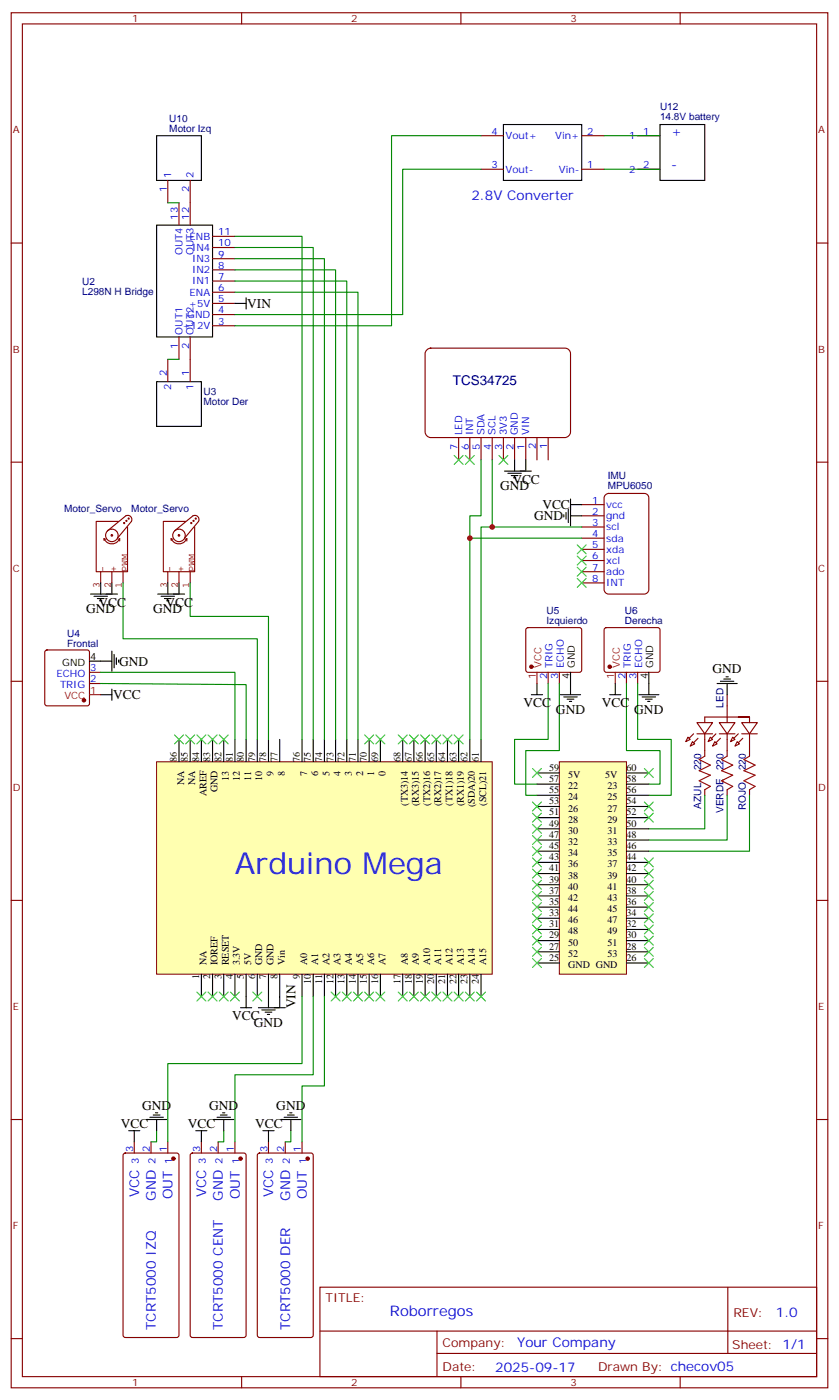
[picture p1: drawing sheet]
<svg xmlns="http://www.w3.org/2000/svg" width="265mm" height="442mm" viewBox="0 0 265 442" stroke-linecap="round" stroke-linejoin="round" font-family="sans-serif">
<g fill="none" stroke="#870000" stroke-width=".35">
<path d="M3.5 4h257.6v433.9h-257.6zM7.1 7.5h250.4v426.9h-250.4zM76.2 4v3.5M145.3 4v3.5M214.5 4v3.5M3.5 76.7h3.6M257.5 76.7h3.6M134.6 110.4l1.2-.5h42.4l.8 .2 .7 .6 .2 .9v24.7l-.3 .9-.6 .6-.8 .3h-42.4l-.9-.3-.6-.7-.2-.8v-24.7zM144.6 138.1v7M148.2 138.1v7M151.7 138.1v7M155.2 138.1v7"/>
<path d="M158.7 138.1v7M162.3 138.1v7M165.8 138.1v7M169.3 138.1v7M172.9 138.1v7M3.5 145.8h3.6M257.5 145.8h3.6M166 198.3l.5-.3h16.2l.5 .3 .2 .5v12.7l-.2 .5-.5 .2h-16.2l-.5-.3-.2-.4v-12.7zM190.7 198.3l.5-.3h16.2l.5 .3 .2 .5v12.7l-.2 .5-.5 .2h-16.2l-.5-.3-.2-.4v-12.7zM3.5 215h3.6M14.3 205.3l.5-.2h12.7l.5 .2 .2 .5v16.2l-.2 .5-.5 .2h-12.7l-.5-.2-.2-.5v-16.2zM28.2 215.7h3.5"/>
<path d="M28.2 212.2h3.5M172.9 212.2v3.5M176.4 212.2v3.5M197.6 212.2v3.5M201.1 212.2v3.5M257.5 215h3.6M3.5 284.1h3.6M257.5 284.1h3.6M3.5 353.3h3.6M257.5 353.3h3.6M39 364.1l.5-.2h16.2l.7 .4v57.1l-.4 .6-16.5 .1-.6-.5-.1-57zM42.3 360.3v3.6"/>
<path d="M47.6 360.3v3.6M52.9 360.3v3.6M60.2 364.1l.5-.2h16.2l.7 .4v57.1l-.5 .6-16.4 .1-.7-.5v-57zM63.5 360.3v3.6M68.8 360.3v3.6M74.1 360.3v3.6M81.4 364.1l.4-.2h16.3l.6 .4 .1 57.1-.5 .6-16.5 .1-.6-.5-.1-57zM84.7 360.3v3.6M90 360.3v3.6M95.2 360.3v3.6M100.9 406.2h156.6v28.2h-156.6zM229.5 406.2v20.9"/>
<path d="M3.5 422.4h3.6M76.2 434.4v3.5M100.9 420h156.5M137.8 427.1h119.6M137.8 420v14.1M145.3 434.4v3.5M214.5 434.4v3.5M257.5 422.4h3.6"/>
</g>
<g fill="#870000" stroke="#870000" stroke-width=".35">
<circle cx="26.5" cy="221" r=".53"/>
<circle cx="167.6" cy="210.4" r=".53"/>
<circle cx="192.3" cy="210.4" r=".53"/>
<circle cx="54.7" cy="365.6" r=".53"/>
<circle cx="75.8" cy="365.6" r=".53"/>
<circle cx="97" cy="365.6" r=".53"/>
</g>
<path d="M28.2 219.2h3.5M169.3 212.2v3.5M194 212.2v3.5" fill="none" stroke="#f00" stroke-width=".35"/>
<path d="M28.2 208.6h3.5M179.9 212.2v3.5M204.6 212.2v3.5" fill="none" stroke="#000" stroke-width=".35"/>
<g fill="none" stroke="#850000" stroke-width=".35">
<path d="M32.8 170v.5M32.8 170l.5 .2M32.8 170a2.68 2.68 0 0 0 2.5 1.6 2.68 2.68 0 0 0 2.4-1.6M33.9 167.5l5.8-4.7a1.31 1.31 0 0 1 1.5 .2 1.31 1.31 0 0 1 .2 1.5l-4.4 5.3M35.3 168.7l.2 .2-.2 .3-.2-.4M35.3 167a1.98 1.98 0 0 1 1.7 2.9 1.98 1.98 0 0 1-3.4 .1 1.98 1.98 0 0 1 1.5-3M37.4 164.5h-7.1v15.9h9.9v-14.1M37.7 170v.7M37.7 170l-.5 .2M39.2 164.9l.1 .2-.1 .1-.2-.3M39.9 164.2l.1 .2-.1 .1-.2-.3M40.6 163.5l.1 .2-.1 .1-.1-.3"/>
<path d="M54 170v.5M54 170l.5 .2M54 170a2.68 2.68 0 0 0 2.4 1.6 2.68 2.68 0 0 0 2.5-1.6M55 167.5l5.9-4.7a1.31 1.31 0 0 1 1.5 .2 1.31 1.31 0 0 1 .2 1.5l-4.4 5.3M56.4 168.7l.3 .2-.3 .3-.1-.4M56.4 167a1.98 1.98 0 0 1 1.8 2.9 1.98 1.98 0 0 1-3.4 .1 1.98 1.98 0 0 1 1.5-3M58.6 164.5h-7.1v15.9h9.9v-14.1M58.9 170v.7M58.9 170l-.5 .2M60.3 164.9l.2 .2-.2 .1-.1-.3M61 164.2l.2 .2-.2 .1-.1-.3M61.7 163.5l.2 .2-.2 .1-.1-.3"/>
<path d="M31.7 180.4v3.5M35.3 180.4v3.5M38.8 180.4v3.5M52.9 180.4v3.5M56.4 180.4v3.5M60 180.4v3.5"/>
</g>
<path d="M49.4 240.4h105.8v67h-105.8z" fill="#ffffb0" stroke="#800000" stroke-width=".32"/>
<g fill="none" stroke="#000" stroke-width=".35">
<path d="M56.4 233.3v7.1M60 233.3v7.1M63.5 233.3v7.1M67 233.3v7.1M70.6 233.3v7.1M74.1 233.3v7.1M77.6 233.3v7.1M81.1 233.3v7.1M84.7 233.3v7.1M88.2 233.3v7.1M95.2 233.3v7.1M98.8 233.3v7.1"/>
<path d="M102.3 233.3v7.1M105.8 233.3v7.1M109.4 233.3v7.1M112.9 233.3v7.1M116.4 233.3v7.1M119.9 233.3v7.1M127 233.3v7.1M130.5 233.3v7.1M134.1 233.3v7.1M137.6 233.3v7.1M141.1 233.3v7.1M144.6 233.3v7.1"/>
<path d="M148.2 233.3v7.1M151.7 233.3v7.1M63.5 307.4v7.1M67 307.4v7.1M70.6 307.4v7.1M74.1 307.4v7.1M77.6 307.4v7.1M81.1 307.4v7.1M84.7 307.4v7.1M88.2 307.4v7.1M95.2 307.4v7.1M98.8 307.4v7.1"/>
<path d="M102.3 307.4v7.1M105.8 307.4v7.1M109.4 307.4v7.1M112.9 307.4v7.1M116.4 307.4v7.1M119.9 307.4v7.1M127 307.4v7.1M130.5 307.4v7.1M134.1 307.4v7.1M137.6 307.4v7.1M141.1 307.4v7.1M144.6 307.4v7.1"/>
<path d="M148.2 307.4v7.1M151.7 307.4v7.1"/>
</g>
<path d="M176.4 240.4h21.2v67h-21.2z" fill="#ffffb0" stroke="#800000" stroke-width=".32"/>
<g fill="none" stroke="#000" stroke-width=".35">
<path d="M158.7 39.3h24.7v17.6h-24.7zM208.1 39.3h14.1v17.6h-14.1zM49.4 42.8h14.1v14.1h-14.1zM49.4 71h17.6v35.3h-17.6zM74.1 95.7h3.5M77.6 94v3.5M49.4 120.4h14.1v14.1h-14.1zM159.1 148.7h8.5M160.2 149.4h4.2M161.2 150.1h2.1M161.9 150.8h.7M162.3 145.1v3.6"/>
<path d="M165.8 145.1v3.6M179.9 159.2h3.5M179.9 157.5v8.4M177.8 162.4v.7M178.5 161.7v2.1M179.2 160.7v4.2M179.9 162.8h3.5M28.6 187.5h8.4M29.6 188.2h4.3M30.7 188.9h2.1M31.4 189.6h.7M31.7 183.9v3.6"/>
<path d="M35.3 183.9v3.6M49.7 187.5h8.5M50.8 188.2h4.2M51.9 188.9h2.1M52.6 189.6h.7M52.9 183.9v3.6M56.4 183.9v3.6M31.7 219.2h3.6M31.7 208.6h3.6M35.3 205.5v6.3M35.3 217.5v3.5M36 206.5v4.2"/>
<path d="M36.7 207.6v2.1M37.4 208.3v.7M167.6 219.2h3.5M169.3 215.7v3.5M176.7 219.2h6.4M177.8 219.9h4.2M179.9 215.7v3.5M192.3 219.2h3.5M194 215.7v3.5M201.4 219.2h6.4M202.5 219.9h4.2M204.6 215.7v3.5"/>
<path d="M226.1 215.7h6.4M227.2 215h4.2M228.2 214.3h2.2M229 213.6h.7M229.3 215.7v3.5M178.9 220.6h2.1M179.6 221.3h.7M203.6 220.6h2.1M204.3 221.3h.7M169.3 258h7.1M169.3 254.5h7.1M169.3 251h7.1"/>
<path d="M169.3 247.4h7.1M169.3 243.9h7.1M197.6 258h7M197.6 254.5h7M197.6 251h7M197.6 247.4h7M197.6 243.9h7M169.3 279.2h7.1M169.3 275.7h7.1M169.3 272.1h7.1M169.3 268.6h7.1M169.3 265.1h7.1"/>
<path d="M169.3 261.5h7.1M197.6 279.2h7M197.6 275.7h7M197.6 272.1h7M197.6 268.6h7M197.6 265.1h7M197.6 261.5h7M169.3 296.8h7.1M169.3 293.3h7.1M169.3 289.8h7.1M169.3 286.2h7.1M169.3 282.7h7.1"/>
<path d="M197.6 296.8h7M197.6 293.3h7M197.6 289.8h7M197.6 286.2h7M197.6 282.7h7M75.8 318h3.6M77.6 314.5v3.5M81.5 318h8.5M82.5 318.7h4.3M83.6 319.4h2.1M84.7 314.5v3.5M88.2 314.5v3.5"/>
<path d="M169.3 303.9h7.1M169.3 300.4h7.1M197.6 303.9h7M197.6 300.4h7M84.3 320.1h.7M40.6 356.8h3.5M42.3 356.8v3.5M46.2 353.3h6.4M47.3 352.6h4.2M48.3 351.9h2.1M49 351.2h.7M49.4 353.3v3.5"/>
<path d="M61.7 356.8h3.6M63.5 356.8v3.5M67.4 353.3h6.3M68.4 352.6h4.3M69.5 351.9h2.1M70.2 351.2h.7M70.6 353.3v3.5M82.9 356.8h3.5M84.7 356.8v3.5M88.5 353.3h6.4M89.6 352.6h4.2M90.7 351.9h2.1"/>
<path d="M91.4 351.2h.7M91.7 353.3v3.5"/>
</g>
<g fill="none" stroke="#008700" stroke-width=".35">
<path d="M151.7 53.4h-24.7v45.9h-52.9M151.7 42.8h-28.2v60h-49.4M190.5 42.8h17.6M190.5 53.4h17.6M52.9 64h3.5M74.1 78.1h24.7v155.2M74.1 74.6h21.1v158.7M74.1 92.2h38.8v141.1M74.1 88.7h35.3v144.6M74.1 85.2h31.7v148.1M74.1 81.6h28.2v151.7M52.9 113.4h3.5"/>
<path d="M151.7 145.1v17.7h-3.5v70.5M155.2 145.1v21.2h-3.5v67M148.2 169.8h35.2M155.2 166.3h28.2M38.8 183.9v17.7h42.3v31.7M60 183.9v10.6h24.7v38.8M31.7 215.7l45.9 .3v17.3M31.7 212.2h42.4v21.1M172.9 215.7v17.6h-10.6v14.1h7M176.4 215.7v21.2h-10.6v14.1h3.5M197.6 215.7v21.2h10.5v10.5h-3.5M201.1 215.7v17.6h10.6v17.7h-7.1"/>
<path d="M222.2 251v10.5h-17.6M229.3 251v14.1h-24.7M236.4 251v17.6h-31.8M95.2 314.5v21.1h-42.3v24.7M98.8 314.5v24.7h-24.7v21.1M102.3 314.5v28.2h-7.1v17.6M49.4 356.8v3.5h-1.8M70.6 356.8v3.5h-1.8M91.7 356.8v3.5h-1.7"/>
</g>
<g fill="none" stroke="#3c3" stroke-width=".35">
<path d="M143.2 143.7l2.8 2.8M146 143.7l-2.8 2.8M146.8 143.7l2.8 2.8M149.6 143.7l-2.8 2.8M157.3 143.7l2.9 2.8M160.2 143.7l-2.9 2.8M182 171.9l2.9 2.9M182 175.5l2.9 2.8M182 179l2.9 2.8M184.9 179l-2.9 2.8M184.9 175.5l-2.9 2.8M184.9 171.9l-2.9 2.9"/>
<path d="M182 182.5l2.9 2.8M184.9 182.5l-2.9 2.8M55 231.9l2.9 2.8M57.9 231.9l-2.9 2.8M58.6 231.9l2.8 2.8M61.4 231.9l-2.8 2.8M62.1 231.9l2.8 2.8M64.9 231.9l-2.8 2.8M65.6 231.9l2.8 2.8M68.4 231.9l-2.8 2.8M69.1 231.9l2.9 2.8M72 231.9l-2.9 2.8"/>
<path d="M115 231.9l2.8 2.8M117.8 231.9l-2.8 2.8M118.5 231.9l2.9 2.8M121.4 231.9l-2.9 2.8M125.6 231.9l2.8 2.8M128.4 231.9l-2.8 2.8M129.1 231.9l2.8 2.8M131.9 231.9l-2.8 2.8M132.6 231.9l2.9 2.8M135.5 231.9l-2.9 2.8M136.2 231.9l2.8 2.8M139 231.9l-2.8 2.8"/>
<path d="M139.7 231.9l2.8 2.8M142.5 231.9l-2.8 2.8M143.2 231.9l2.8 2.8M146 231.9l-2.8 2.8M167.9 253.1l2.8 2.8M167.9 256.6l2.8 2.8M167.9 242.5l2.8 2.8M170.7 253.1l-2.8 2.8M170.7 256.6l-2.8 2.8M170.7 242.5l-2.8 2.8M203.2 242.5l2.8 2.8M203.2 253.1l2.8 2.8"/>
<path d="M203.2 256.6l2.8 2.8M206 256.6l-2.8 2.8M206 242.5l-2.8 2.8M206 253.1l-2.8 2.8M167.9 260.1l2.8 2.9M167.9 263.7l2.8 2.8M167.9 267.2l2.8 2.8M167.9 270.7l2.8 2.8M167.9 274.2l2.8 2.9M167.9 277.8l2.8 2.8M170.7 260.1l-2.8 2.9M170.7 263.7l-2.8 2.8"/>
<path d="M170.7 270.7l-2.8 2.8M170.7 274.2l-2.8 2.9M170.7 267.2l-2.8 2.8M170.7 277.8l-2.8 2.8M203.2 277.8l2.8 2.8M203.2 274.2l2.8 2.9M203.2 270.7l2.8 2.8M206 277.8l-2.8 2.8M206 274.2l-2.8 2.9M206 270.7l-2.8 2.8M167.9 281.3l2.8 2.8M167.9 284.8l2.8 2.9"/>
<path d="M167.9 288.4l2.8 2.8M167.9 291.9l2.8 2.8M167.9 295.4l2.8 2.8M167.9 298.9l2.8 2.9M170.7 281.3l-2.8 2.8M170.7 284.8l-2.8 2.9M170.7 291.9l-2.8 2.8M170.7 295.4l-2.8 2.8M170.7 288.4l-2.8 2.8M170.7 298.9l-2.8 2.9M203.2 298.9l2.8 2.9M203.2 295.4l2.8 2.8"/>
<path d="M203.2 291.9l2.8 2.8M203.2 288.4l2.8 2.8M203.2 284.8l2.8 2.9M203.2 281.3l2.8 2.8M206 298.9l-2.8 2.9M206 295.4l-2.8 2.8M206 291.9l-2.8 2.8M206 288.4l-2.8 2.8M206 284.8l-2.8 2.9M206 281.3l-2.8 2.8M62.1 313.1l2.8 2.8M64.9 313.1l-2.8 2.8"/>
<path d="M65.6 313.1l2.8 2.8M68.4 313.1l-2.8 2.8M69.1 313.1l2.9 2.8M72 313.1l-2.9 2.8M72.7 313.1l2.8 2.8M75.5 313.1l-2.8 2.8M79.7 313.1l2.8 2.8M82.5 313.1l-2.8 2.8M104.4 313.1l2.8 2.8M107.2 313.1l-2.8 2.8M107.9 313.1l2.9 2.8M110.8 313.1l-2.9 2.8"/>
<path d="M111.5 313.1l2.8 2.8M114.3 313.1l-2.8 2.8M115 313.1l2.8 2.8M117.8 313.1l-2.8 2.8M118.5 313.1l2.9 2.8M121.4 313.1l-2.9 2.8M125.6 313.1l2.8 2.8M128.4 313.1l-2.8 2.8M129.1 313.1l2.8 2.8M131.9 313.1l-2.8 2.8M132.6 313.1l2.9 2.8M135.5 313.1l-2.9 2.8"/>
<path d="M136.2 313.1l2.8 2.8M139 313.1l-2.8 2.8M139.7 313.1l2.8 2.8M142.5 313.1l-2.8 2.8M143.2 313.1l2.8 2.8M146 313.1l-2.8 2.8M146.8 313.1l2.8 2.8M149.6 313.1l-2.8 2.8M150.3 313.1l2.8 2.8M153.1 313.1l-2.8 2.8M167.9 302.5l2.8 2.8M170.7 302.5l-2.8 2.8"/>
<path d="M203.2 302.5l2.8 2.8M206 302.5l-2.8 2.8"/>
</g>
<g fill="none" stroke="#870000" stroke-width=".35">
<path d="M52.9 56.9v7.1M60 56.9v14.1M151.7 53.4h7M151.7 42.8h7M183.4 53.4h7.1M183.4 42.8h7.1M201.1 53.4h7M201.1 42.8h7M56.4 64v7M67 78.1h7.1M67 74.6h7.1M67 99.3h7.1"/>
<path d="M67 95.7h7.1M67 92.2h7.1M67 88.7h7.1M67 85.2h7.1M67 81.6h7.1M52.9 113.4v7M56.4 106.3v7.1M60 106.3v14.1M67 102.8h7.1M183.4 159.2h7.1M183.4 162.8h7.1M183.4 166.3h7.1"/>
<path d="M183.4 169.8h7.1M183.4 173.4h7.1M183.4 176.9h7.1M183.4 180.4h7.1M183.4 183.9h7.1M229.3 219.2v8.8M217 232.6l.7 .7-1.4 .7zM218.4 234l.7 .7-1.4 .7zM219.8 228h4.9l-2.5 3.6zM219.8 231.6h4.9M222.2 231.6v7M224 232.6l.7 .7-1.4 .7z"/>
<path d="M225.4 234l.7 .7-1.4 .7zM226.8 228h5l-2.5 3.6zM226.8 231.6h5M229.3 231.6v7M231.1 232.6l.7 .7-1.4 .7zM232.5 234l.7 .7-1.4 .7zM232.8 226.3h3.6h-14.2v1.7M233.9 228h4.9l-2.4 3.6zM233.9 231.6h4.9M236.4 226.3v1.7M236.4 231.6v7M222.2 249.2v1.8"/>
<path d="M229.3 249.2v1.8M236.4 249.2v1.8"/>
</g>
<path d="M190.8 156.3l1.1-.6h11.3a1.41 1.41 0 0 1 1.4 1.4v29a1.51 1.51 0 0 1-1.4 1.4h-11.3a1.51 1.51 0 0 1-1.4-1.4v-29z" fill="none" stroke="#800000" stroke-width=".35"/>
<g fill="#870000" stroke="#870000" stroke-width=".35">
<path d="M234.2 233l-1.4 1.4z"/>
<path d="M231.4 233l1.4-1.4z"/>
<path d="M224.4 233l1.4-1.4z"/>
<path d="M227.2 233l-1.4 1.4z"/>
<path d="M218.7 231.6l-1.4 1.4z"/>
<path d="M220.1 233l-1.4 1.4z"/>
</g>
<path d="M222.2 238.6l-1.7 1.1 3.5 1.7-3.5 1.8 3.5 1.4-3.5 1.8 3.5 1.7-1.8 1.1M229.3 238.6l-1.8 1.1 3.6 1.7-3.6 1.8 3.6 1.4-3.6 1.8 3.6 1.7-1.8 1.1M236.4 238.6l-1.8 1.1 3.5 1.7-3.5 1.8 3.5 1.4-3.5 1.8 3.5 1.7-1.7 1.1" fill="none" stroke="#a10000" stroke-width=".35"/>
<g fill="#c00">
<circle cx="155.2" cy="166.3" r=".88"/>
<circle cx="148.2" cy="169.8" r=".88"/>
</g>
<text font-size="9.5" fill="#00f" x="74.1" y="275.7">Arduino Mega</text>
<text font-size="4.6" fill="#00f" x="123" y="415.2">Roborregos</text>
<g font-size="4.2" fill="#00f">
<text x="211.7" y="42.8">+</text>
<text x="211.7" y="53.4">-</text>
<text x="148.7" y="63.2">2.8V Converter</text>
<text x="43.9" y="377.8" transform="rotate(-90 43.9 377.8)">VCC</text>
<text x="65" y="377.8" transform="rotate(-90 65 377.8)">VCC</text>
<text x="86.2" y="377.8" transform="rotate(-90 86.2 377.8)">VCC</text>
<text x="49.2" y="378.9" transform="rotate(-90 49.2 378.9)">GND</text>
<text x="54.4" y="378.4" transform="rotate(-90 54.4 378.4)">OUT</text>
<text x="70.3" y="378.9" transform="rotate(-90 70.3 378.9)">GND</text>
<text x="75.6" y="378.4" transform="rotate(-90 75.6 378.4)">OUT</text>
<text x="91.5" y="378.9" transform="rotate(-90 91.5 378.9)">GND</text>
<text x="96.8" y="378.4" transform="rotate(-90 96.8 378.4)">OUT</text>
<text x="49.2" y="419.6" transform="rotate(-90 49.2 419.6)">TCRT5000 IZQ</text>
<text x="70.3" y="419.6" transform="rotate(-90 70.3 419.6)">TCRT5000 CENT</text>
<text x="91.5" y="419.6" transform="rotate(-90 91.5 419.6)">TCRT5000 DER</text>
<text x="244.7" y="415.4">1.0</text>
<text x="163.1" y="425">Your Company</text>
<text x="156.1" y="432.8">2025-09-17</text>
</g>
<g font-size="4.2">
<text x="78" y="97.2">VIN</text>
<text x="157.7" y="154.7">GND</text>
<text x="161.6" y="152.6">VCC</text>
<text x="171" y="160.7">VCC</text>
<text x="168.5" y="164.2">GND</text>
<text x="31" y="191.4">VCC</text>
<text x="52.2" y="191.4">VCC</text>
<text x="27.2" y="193.5">GND</text>
<text x="48.3" y="193.5">GND</text>
<text x="37.6" y="210">GND</text>
<text x="224.7" y="212.4">GND</text>
<text x="35.7" y="220.6">VCC</text>
<text x="165.1" y="223.2">VCC</text>
<text x="175.3" y="225.3">GND</text>
<text x="189.8" y="223.2">VCC</text>
<text x="200" y="225.3">GND</text>
<text x="73.3" y="321.9">VCC</text>
<text x="93.2" y="318.2" transform="rotate(-90 93.2 318.2)">VIN</text>
<text x="80.1" y="324.1">GND</text>
<text x="44.8" y="350.1">GND</text>
<text x="66" y="350.1">GND</text>
<text x="87.1" y="350.1">GND</text>
<text x="38.1" y="356.1">VCC</text>
<text x="59.3" y="356.1">VCC</text>
<text x="80.4" y="356.1">VCC</text>
</g>
<text font-size="4.2" fill="#000080" x="142.8" y="121.6">TCS34725</text>
<g font-size="3.9" fill="#800">
<text x="102.7" y="410.8">TITLE:</text>
<text x="231.3" y="415.4">REV:</text>
<text x="139.6" y="425">Company:</text>
<text x="230.9" y="425.6">Sheet: 1/1</text>
<text x="139.6" y="432.6">Date:</text>
<text x="188.6" y="432.7">Drawn By: checov05</text>
</g>
<g font-size="3.2" fill="#800">
<text x="41.6" y="7">1</text>
<text x="110.8" y="7">2</text>
<text x="179.9" y="7">3</text>
<text x="4.1" y="42.1">A</text>
<text x="258.1" y="42.1">A</text>
<text x="4.1" y="111.3">B</text>
<text x="258.1" y="111.3">B</text>
<text x="4.1" y="180.4">C</text>
<text x="258.1" y="180.4">C</text>
<text x="4.1" y="249.6">D</text>
<text x="258.1" y="249.6">D</text>
<text x="4.1" y="318.7">E</text>
<text x="258.1" y="318.7">E</text>
<text x="4.1" y="387.8">F</text>
<text x="258.1" y="387.8">F</text>
<text x="41.6" y="437.4">1</text>
<text x="110.8" y="437.4">2</text>
<text x="179.9" y="437.4">3</text>
</g>
<g font-size="3.2" fill="#000080">
<text x="208.1" y="34.9">U12</text>
<text x="53.4" y="41.8">Motor Izq</text>
<text x="53.4" y="38.6">U10</text>
<text x="208.1" y="38">14.8V battery</text>
<text x="25.9" y="89.9">U2</text>
<text x="25.9" y="93">L298N H Bridge</text>
<text x="64.2" y="124.8">U3</text>
<text x="64.2" y="127.9">Motor Der</text>
<text x="191.6" y="154.4">MPU6050</text>
<text x="191.6" y="151.3">IMU</text>
<text x="20.2" y="161.6">Motor_Servo</text>
<text x="41.4" y="161.6">Motor_Servo</text>
<text x="172.3" y="197">Izquierdo</text>
<text x="172.3" y="193.7">U5</text>
<text x="197" y="197">Derecha</text>
<text x="197" y="193.7">U6</text>
<text x="21.2" y="200.9">U4</text>
<text x="21.2" y="204">Frontal</text>
<text x="228.2" y="223.3" transform="rotate(-90 228.2 223.3)">LED</text>
<text x="221.1" y="243.1" transform="rotate(-90 221.1 243.1)">220</text>
<text x="228.2" y="243.1" transform="rotate(-90 228.2 243.1)">220</text>
<text x="235.2" y="243.1" transform="rotate(-90 235.2 243.1)">220</text>
<text x="221.1" y="255.1" transform="rotate(-90 221.1 255.1)">AZUL</text>
<text x="228.2" y="256.6" transform="rotate(-90 228.2 256.6)">VERDE</text>
<text x="235.2" y="255.5" transform="rotate(-90 235.2 255.5)">ROJO</text>
</g>
<g font-size="3.2" fill="#00f">
<text x="155" y="42.5">4</text>
<text x="159.5" y="43.9">Vout+</text>
<text x="175.1" y="43.9">Vin+</text>
<text x="185.2" y="42.5">2</text>
<text x="198.4" y="43.9">1</text>
<text x="202.8" y="42.5">1</text>
<text x="155" y="53.1">3</text>
<text x="185.2" y="53.1">1</text>
<text x="202.8" y="53.1">2</text>
<text x="54" y="56.2" transform="rotate(-90 54 56.2)">1</text>
<text x="61" y="56.2" transform="rotate(-90 61 56.2)">2</text>
<text x="159.5" y="54.5">Vout-</text>
<text x="176.3" y="54.5">Vin-</text>
<text x="198.4" y="54.5">2</text>
<text x="52.6" y="60.7" transform="rotate(-90 52.6 60.7)">1</text>
<text x="59.6" y="60.7" transform="rotate(-90 59.6 60.7)">2</text>
<text x="56.1" y="69.3" transform="rotate(-90 56.1 69.3)">13</text>
<text x="59.6" y="69.3" transform="rotate(-90 59.6 69.3)">12</text>
<text x="59.8" y="75.6">ENB</text>
<text x="68.8" y="77.8">10</text>
<text x="68.8" y="74.2">11</text>
<text x="57.5" y="80.5" transform="rotate(-90 57.5 80.5)">OUT4</text>
<text x="60.6" y="82.7">IN3</text>
<text x="60.6" y="79.2">IN4</text>
<text x="61" y="80.5" transform="rotate(-90 61 80.5)">OUT3</text>
<text x="68.8" y="81.3">9</text>
<text x="60.6" y="89.7">IN1</text>
<text x="60.6" y="86.2">IN2</text>
<text x="68.8" y="88.3">7</text>
<text x="68.8" y="84.8">8</text>
<text x="59.8" y="93.3">ENA</text>
<text x="68.8" y="95.4">5</text>
<text x="68.8" y="91.9">6</text>
<text x="59" y="100.3">GND</text>
<text x="59.5" y="96.8">+5V</text>
<text x="68.8" y="98.9">4</text>
<text x="57.5" y="105.6" transform="rotate(-90 57.5 105.6)">OUT1</text>
<text x="57.5" y="103.9">+12V</text>
<text x="61" y="105.6" transform="rotate(-90 61 105.6)">OUT2</text>
<text x="68.8" y="102.4">3</text>
<text x="56.1" y="110.1" transform="rotate(-90 56.1 110.1)">1</text>
<text x="59.6" y="110.1" transform="rotate(-90 59.6 110.1)">2</text>
<text x="52.6" y="118.7" transform="rotate(-90 52.6 118.7)">2</text>
<text x="59.6" y="118.7" transform="rotate(-90 59.6 118.7)">1</text>
<text x="54" y="123.2" transform="rotate(-90 54 123.2)">2</text>
<text x="61" y="123.2" transform="rotate(-90 61 123.2)">1</text>
<text x="145.7" y="137.4" transform="rotate(-90 145.7 137.4)">LED</text>
<text x="149.2" y="137.4" transform="rotate(-90 149.2 137.4)">INT</text>
<text x="152.8" y="137.4" transform="rotate(-90 152.8 137.4)">SDA</text>
<text x="156.3" y="137.4" transform="rotate(-90 156.3 137.4)">SCL</text>
<text x="159.8" y="137.4" transform="rotate(-90 159.8 137.4)">3V3</text>
<text x="163.3" y="137.4" transform="rotate(-90 163.3 137.4)">GND</text>
<text x="166.9" y="137.4" transform="rotate(-90 166.9 137.4)">VIN</text>
<text x="144.3" y="141.9" transform="rotate(-90 144.3 141.9)">7</text>
<text x="147.8" y="141.9" transform="rotate(-90 147.8 141.9)">6</text>
<text x="151.3" y="141.9" transform="rotate(-90 151.3 141.9)">5</text>
<text x="154.9" y="141.9" transform="rotate(-90 154.9 141.9)">4</text>
<text x="158.4" y="141.9" transform="rotate(-90 158.4 141.9)">3</text>
<text x="161.9" y="141.9" transform="rotate(-90 161.9 141.9)">2</text>
<text x="165.4" y="141.9" transform="rotate(-90 165.4 141.9)">1</text>
<text x="169" y="141.7" transform="rotate(-90 169 141.7)">2</text>
<text x="172.5" y="141.7" transform="rotate(-90 172.5 141.7)">1</text>
<text x="186.7" y="158.9">1</text>
<text x="191.2" y="160.3">vcc</text>
<text x="186.7" y="162.4">2</text>
<text x="186.7" y="165.9">3</text>
<text x="191.2" y="163.8">gnd</text>
<text x="191.2" y="167.4">scl</text>
<text x="186.7" y="169.5">4</text>
<text x="186.7" y="173">5</text>
<text x="191.2" y="170.9">sda</text>
<text x="186.7" y="176.5">6</text>
<text x="191.2" y="174.4">xda</text>
<text x="191.2" y="177.9">xcl</text>
<text x="186.7" y="180.1">7</text>
<text x="186.7" y="183.6">8</text>
<text x="191.2" y="181.5">ado</text>
<text x="191.2" y="185">INT</text>
<text x="17.8" y="213.6">ECHO</text>
<text x="28.4" y="215.3">2</text>
<text x="28.4" y="211.8">3</text>
<text x="172.5" y="214.4" transform="rotate(-90 172.5 214.4)">2</text>
<text x="174.3" y="210.9" transform="rotate(-90 174.3 210.9)">TRIG</text>
<text x="176" y="214.4" transform="rotate(-90 176 214.4)">3</text>
<text x="177.8" y="210.9" transform="rotate(-90 177.8 210.9)">ECHO</text>
<text x="197.2" y="214.4" transform="rotate(-90 197.2 214.4)">2</text>
<text x="199" y="210.9" transform="rotate(-90 199 210.9)">TRIG</text>
<text x="200.7" y="214.4" transform="rotate(-90 200.7 214.4)">3</text>
<text x="202.5" y="210.9" transform="rotate(-90 202.5 210.9)">ECHO</text>
<text x="19" y="217.1">TRIG</text>
<text x="42" y="363.7" transform="rotate(-90 42 363.7)">3</text>
<text x="47.3" y="363.7" transform="rotate(-90 47.3 363.7)">2</text>
<text x="52.6" y="363.7" transform="rotate(-90 52.6 363.7)">1</text>
<text x="63.1" y="363.7" transform="rotate(-90 63.1 363.7)">3</text>
<text x="68.4" y="363.7" transform="rotate(-90 68.4 363.7)">2</text>
<text x="73.7" y="363.7" transform="rotate(-90 73.7 363.7)">1</text>
<text x="84.3" y="363.7" transform="rotate(-90 84.3 363.7)">3</text>
<text x="89.6" y="363.7" transform="rotate(-90 89.6 363.7)">2</text>
<text x="94.9" y="363.7" transform="rotate(-90 94.9 363.7)">1</text>
<text x="43.7" y="367.2" transform="rotate(-90 43.7 367.2)">3</text>
<text x="49" y="367.2" transform="rotate(-90 49 367.2)">2</text>
<text x="54.3" y="367.2" transform="rotate(-90 54.3 367.2)">1</text>
<text x="64.9" y="367.2" transform="rotate(-90 64.9 367.2)">3</text>
<text x="70.2" y="367.2" transform="rotate(-90 70.2 367.2)">2</text>
<text x="75.5" y="367.2" transform="rotate(-90 75.5 367.2)">1</text>
<text x="86.1" y="367.2" transform="rotate(-90 86.1 367.2)">3</text>
<text x="91.4" y="367.2" transform="rotate(-90 91.4 367.2)">2</text>
<text x="96.7" y="367.2" transform="rotate(-90 96.7 367.2)">1</text>
</g>
<g font-size="3.2" fill="#840000">
<text x="31.4" y="185.5" transform="rotate(-90 31.4 185.5)">3</text>
<text x="33.2" y="180.4" transform="rotate(-90 33.2 180.4)">-</text>
<text x="34.9" y="185.5" transform="rotate(-90 34.9 185.5)">2</text>
<text x="36.8" y="180.4" transform="rotate(-90 36.8 180.4)">+</text>
<text x="38.5" y="185.5" transform="rotate(-90 38.5 185.5)">1</text>
<text x="40.3" y="180.4" transform="rotate(-90 40.3 180.4)">PWM</text>
<text x="52.6" y="185.5" transform="rotate(-90 52.6 185.5)">3</text>
<text x="54.4" y="180.4" transform="rotate(-90 54.4 180.4)">-</text>
<text x="56.1" y="185.5" transform="rotate(-90 56.1 185.5)">2</text>
<text x="57.9" y="180.4" transform="rotate(-90 57.9 180.4)">+</text>
<text x="59.6" y="185.5" transform="rotate(-90 59.6 185.5)">1</text>
<text x="61.5" y="180.4" transform="rotate(-90 61.5 180.4)">PWM</text>
</g>
<g font-size="3.2">
<text x="28.4" y="208.3">4</text>
<text x="19.6" y="210">GND</text>
<text x="179.6" y="214.4" transform="rotate(-90 179.6 214.4)">4</text>
<text x="181.3" y="210.9" transform="rotate(-90 181.3 210.9)">GND</text>
<text x="204.3" y="214.4" transform="rotate(-90 204.3 214.4)">4</text>
<text x="206" y="210.9" transform="rotate(-90 206 210.9)">GND</text>
<text x="55.7" y="240.4" transform="rotate(-90 55.7 240.4)">86</text>
<text x="59.3" y="240.4" transform="rotate(-90 59.3 240.4)">85</text>
<text x="62.8" y="240.4" transform="rotate(-90 62.8 240.4)">84</text>
<text x="66.3" y="240.4" transform="rotate(-90 66.3 240.4)">83</text>
<text x="69.8" y="240.4" transform="rotate(-90 69.8 240.4)">82</text>
<text x="73.4" y="240.4" transform="rotate(-90 73.4 240.4)">81</text>
<text x="76.9" y="240.4" transform="rotate(-90 76.9 240.4)">80</text>
<text x="80.4" y="240.4" transform="rotate(-90 80.4 240.4)">79</text>
<text x="84" y="240.4" transform="rotate(-90 84 240.4)">78</text>
<text x="86.3" y="244.8" transform="rotate(-90 86.3 244.8)">9</text>
<text x="87.5" y="240.4" transform="rotate(-90 87.5 240.4)">77</text>
<text x="89.8" y="244.8" transform="rotate(-90 89.8 244.8)">8</text>
<text x="94.5" y="240.4" transform="rotate(-90 94.5 240.4)">76</text>
<text x="96.8" y="244.8" transform="rotate(-90 96.8 244.8)">7</text>
<text x="98.1" y="240.4" transform="rotate(-90 98.1 240.4)">75</text>
<text x="100.4" y="244.8" transform="rotate(-90 100.4 244.8)">6</text>
<text x="101.6" y="240.4" transform="rotate(-90 101.6 240.4)">74</text>
<text x="103.9" y="244.8" transform="rotate(-90 103.9 244.8)">5</text>
<text x="105.1" y="240.4" transform="rotate(-90 105.1 240.4)">73</text>
<text x="107.4" y="244.8" transform="rotate(-90 107.4 244.8)">4</text>
<text x="108.7" y="240.4" transform="rotate(-90 108.7 240.4)">72</text>
<text x="110.9" y="244.8" transform="rotate(-90 110.9 244.8)">3</text>
<text x="112.2" y="240.4" transform="rotate(-90 112.2 240.4)">71</text>
<text x="114.5" y="244.8" transform="rotate(-90 114.5 244.8)">2</text>
<text x="115.7" y="240.4" transform="rotate(-90 115.7 240.4)">70</text>
<text x="118" y="244.8" transform="rotate(-90 118 244.8)">1</text>
<text x="119.2" y="240.4" transform="rotate(-90 119.2 240.4)">69</text>
<text x="121.5" y="244.8" transform="rotate(-90 121.5 244.8)">0</text>
<text x="126.3" y="240.4" transform="rotate(-90 126.3 240.4)">68</text>
<text x="129.8" y="240.4" transform="rotate(-90 129.8 240.4)">67</text>
<text x="133.3" y="240.4" transform="rotate(-90 133.3 240.4)">66</text>
<text x="136.9" y="240.4" transform="rotate(-90 136.9 240.4)">65</text>
<text x="140.4" y="240.4" transform="rotate(-90 140.4 240.4)">64</text>
<text x="143.9" y="240.4" transform="rotate(-90 143.9 240.4)">63</text>
<text x="147.5" y="240.4" transform="rotate(-90 147.5 240.4)">62</text>
<text x="151" y="240.4" transform="rotate(-90 151 240.4)">61</text>
<text x="173.2" y="243.2">59</text>
<text x="179.2" y="245.5">5V</text>
<text x="190.9" y="245.5">5V</text>
<text x="197.6" y="243.2">60</text>
<text x="58" y="247.8" transform="rotate(-90 58 247.8)">NA</text>
<text x="61.6" y="247.8" transform="rotate(-90 61.6 247.8)">NA</text>
<text x="65.1" y="251.3" transform="rotate(-90 65.1 251.3)">AREF</text>
<text x="68.6" y="250.1" transform="rotate(-90 68.6 250.1)">GND</text>
<text x="72.1" y="246.4" transform="rotate(-90 72.1 246.4)">13</text>
<text x="75.7" y="246.4" transform="rotate(-90 75.7 246.4)">12</text>
<text x="79.2" y="246.4" transform="rotate(-90 79.2 246.4)">11</text>
<text x="82.7" y="246.4" transform="rotate(-90 82.7 246.4)">10</text>
<text x="173.2" y="250.3">55</text>
<text x="173.2" y="246.7">57</text>
<text x="179.2" y="249">22</text>
<text x="191.6" y="249">23</text>
<text x="197.6" y="250.3">56</text>
<text x="197.6" y="246.7">58</text>
<text x="128.6" y="254.3" transform="rotate(-90 128.6 254.3)">(TX3)14</text>
<text x="132.1" y="254.4" transform="rotate(-90 132.1 254.4)">(RX3)15</text>
<text x="135.6" y="254.3" transform="rotate(-90 135.6 254.3)">(TX2)16</text>
<text x="139.2" y="254.4" transform="rotate(-90 139.2 254.4)">(RX2)17</text>
<text x="142.7" y="254.3" transform="rotate(-90 142.7 254.3)">(TX1)18</text>
<text x="146.2" y="254.4" transform="rotate(-90 146.2 254.4)">(RX1)19</text>
<text x="149.8" y="254.8" transform="rotate(-90 149.8 254.8)">(SDA)20</text>
<text x="153.3" y="254.3" transform="rotate(-90 153.3 254.3)">(SCL)21</text>
<text x="173.2" y="257.3">51</text>
<text x="173.2" y="253.8">53</text>
<text x="179.2" y="256.1">26</text>
<text x="179.2" y="252.6">24</text>
<text x="191.6" y="256.1">27</text>
<text x="191.6" y="252.6">25</text>
<text x="197.6" y="257.3">52</text>
<text x="197.6" y="253.8">54</text>
<text x="173.2" y="260.8">49</text>
<text x="179.2" y="263.1">30</text>
<text x="179.2" y="259.6">28</text>
<text x="191.6" y="263.1">31</text>
<text x="191.6" y="259.6">29</text>
<text x="197.6" y="260.8">50</text>
<text x="173.2" y="267.9">45</text>
<text x="173.2" y="264.4">47</text>
<text x="179.2" y="266.7">32</text>
<text x="191.6" y="266.7">33</text>
<text x="197.6" y="267.9">46</text>
<text x="197.6" y="264.4">48</text>
<text x="173.2" y="275">41</text>
<text x="173.2" y="271.4">43</text>
<text x="179.2" y="273.7">36</text>
<text x="179.2" y="270.2">34</text>
<text x="191.6" y="273.7">37</text>
<text x="191.6" y="270.2">35</text>
<text x="197.6" y="275">42</text>
<text x="197.6" y="271.4">44</text>
<text x="173.2" y="278.5">39</text>
<text x="179.2" y="280.8">40</text>
<text x="179.2" y="277.2">38</text>
<text x="191.6" y="280.8">41</text>
<text x="191.6" y="277.2">39</text>
<text x="197.6" y="278.5">40</text>
<text x="173.2" y="285.5">35</text>
<text x="173.2" y="282">37</text>
<text x="179.2" y="287.8">44</text>
<text x="179.2" y="284.3">42</text>
<text x="191.6" y="287.8">45</text>
<text x="191.6" y="284.3">43</text>
<text x="197.6" y="285.5">36</text>
<text x="197.6" y="282">38</text>
<text x="173.2" y="292.6">31</text>
<text x="173.2" y="289.1">33</text>
<text x="179.2" y="291.4">46</text>
<text x="191.6" y="291.4">47</text>
<text x="197.6" y="292.6">32</text>
<text x="197.6" y="289.1">34</text>
<text x="173.2" y="299.6">27</text>
<text x="173.2" y="296.1">29</text>
<text x="179.2" y="298.4">50</text>
<text x="179.2" y="294.9">48</text>
<text x="191.6" y="298.4">51</text>
<text x="191.6" y="294.9">49</text>
<text x="197.6" y="299.6">28</text>
<text x="197.6" y="296.1">30</text>
<text x="65.1" y="304.6" transform="rotate(-90 65.1 304.6)">NA</text>
<text x="68.6" y="304.6" transform="rotate(-90 68.6 304.6)">IOREF</text>
<text x="72.1" y="304.6" transform="rotate(-90 72.1 304.6)">RESET</text>
<text x="75.7" y="304.6" transform="rotate(-90 75.7 304.6)">3.3V</text>
<text x="79.2" y="304.6" transform="rotate(-90 79.2 304.6)">5V</text>
<text x="82.7" y="304.6" transform="rotate(-90 82.7 304.6)">GND</text>
<text x="86.3" y="304.6" transform="rotate(-90 86.3 304.6)">GND</text>
<text x="89.8" y="304.6" transform="rotate(-90 89.8 304.6)">Vin</text>
<text x="96.8" y="304.6" transform="rotate(-90 96.8 304.6)">A0</text>
<text x="100.4" y="304.6" transform="rotate(-90 100.4 304.6)">A1</text>
<text x="103.9" y="304.6" transform="rotate(-90 103.9 304.6)">A2</text>
<text x="107.4" y="304.6" transform="rotate(-90 107.4 304.6)">A3</text>
<text x="110.9" y="304.6" transform="rotate(-90 110.9 304.6)">A4</text>
<text x="114.5" y="304.6" transform="rotate(-90 114.5 304.6)">A5</text>
<text x="118" y="304.6" transform="rotate(-90 118 304.6)">A6</text>
<text x="121.5" y="304.6" transform="rotate(-90 121.5 304.6)">A7</text>
<text x="128.6" y="304.6" transform="rotate(-90 128.6 304.6)">A8</text>
<text x="132.1" y="304.6" transform="rotate(-90 132.1 304.6)">A9</text>
<text x="135.6" y="304.6" transform="rotate(-90 135.6 304.6)">A10</text>
<text x="139.2" y="304.6" transform="rotate(-90 139.2 304.6)">A11</text>
<text x="142.7" y="304.6" transform="rotate(-90 142.7 304.6)">A12</text>
<text x="146.2" y="304.6" transform="rotate(-90 146.2 304.6)">A13</text>
<text x="149.8" y="304.6" transform="rotate(-90 149.8 304.6)">A14</text>
<text x="153.3" y="304.6" transform="rotate(-90 153.3 304.6)">A15</text>
<text x="173.2" y="303.2">25</text>
<text x="179.2" y="305.5">GND GND</text>
<text x="179.2" y="301.9">52</text>
<text x="191.6" y="301.9">53</text>
<text x="197.6" y="303.2">26</text>
<text x="62.8" y="309" transform="rotate(-90 62.8 309)">1</text>
<text x="66.3" y="309" transform="rotate(-90 66.3 309)">2</text>
<text x="69.8" y="309" transform="rotate(-90 69.8 309)">3</text>
<text x="73.4" y="309" transform="rotate(-90 73.4 309)">4</text>
<text x="76.9" y="309" transform="rotate(-90 76.9 309)">5</text>
<text x="80.4" y="309" transform="rotate(-90 80.4 309)">6</text>
<text x="84" y="309" transform="rotate(-90 84 309)">7</text>
<text x="87.5" y="309" transform="rotate(-90 87.5 309)">8</text>
<text x="94.5" y="309" transform="rotate(-90 94.5 309)">9</text>
<text x="98.1" y="310.6" transform="rotate(-90 98.1 310.6)">10</text>
<text x="101.6" y="310.6" transform="rotate(-90 101.6 310.6)">11</text>
<text x="105.1" y="310.6" transform="rotate(-90 105.1 310.6)">12</text>
<text x="108.7" y="310.6" transform="rotate(-90 108.7 310.6)">13</text>
<text x="112.2" y="310.6" transform="rotate(-90 112.2 310.6)">14</text>
<text x="115.7" y="310.6" transform="rotate(-90 115.7 310.6)">15</text>
<text x="119.2" y="310.6" transform="rotate(-90 119.2 310.6)">16</text>
<text x="126.3" y="310.6" transform="rotate(-90 126.3 310.6)">17</text>
<text x="129.8" y="310.6" transform="rotate(-90 129.8 310.6)">18</text>
<text x="133.3" y="310.6" transform="rotate(-90 133.3 310.6)">19</text>
<text x="136.9" y="310.6" transform="rotate(-90 136.9 310.6)">20</text>
<text x="140.4" y="310.6" transform="rotate(-90 140.4 310.6)">21</text>
<text x="143.9" y="310.6" transform="rotate(-90 143.9 310.6)">22</text>
<text x="147.5" y="310.6" transform="rotate(-90 147.5 310.6)">23</text>
<text x="151" y="310.6" transform="rotate(-90 151 310.6)">24</text>
</g>
<g font-size="3.2" fill="#f00">
<text x="169" y="214.4" transform="rotate(-90 169 214.4)">1</text>
<text x="170.7" y="210.9" transform="rotate(-90 170.7 210.9)">VCC</text>
<text x="193.7" y="214.4" transform="rotate(-90 193.7 214.4)">1</text>
<text x="195.4" y="210.9" transform="rotate(-90 195.4 210.9)">VCC</text>
<text x="20.3" y="220.6">VCC</text>
<text x="28.4" y="218.9">1</text>
</g>
</svg>
